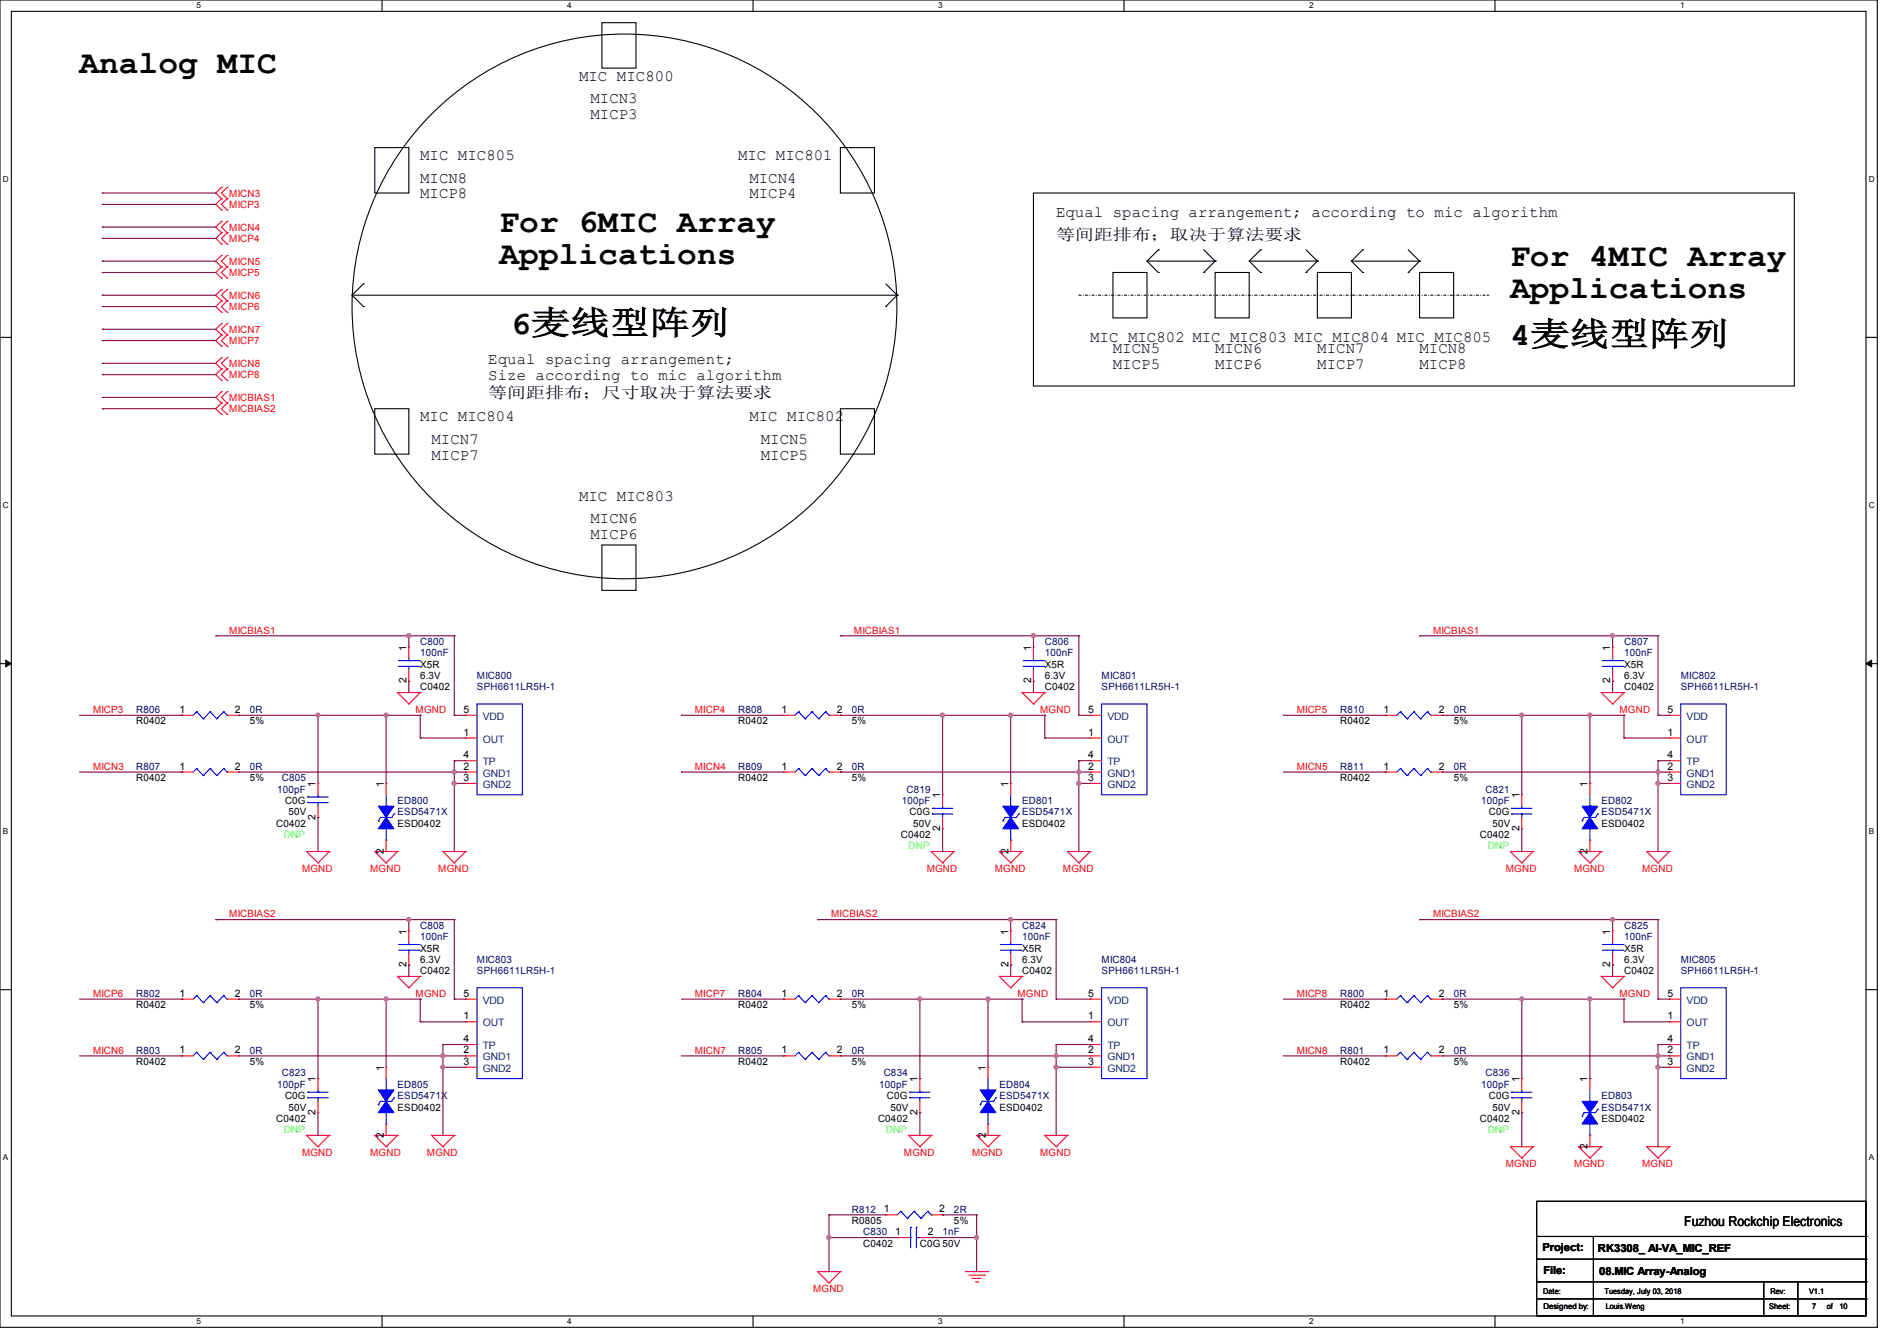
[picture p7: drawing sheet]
<svg xmlns="http://www.w3.org/2000/svg" width="297mm" height="210mm" viewBox="0 0 297 210" stroke-linecap="round" stroke-linejoin="round" font-family="sans-serif">
<path d="M0 0h293.9v207.9h-293.9zM1.8 1.8h290.3v204.3h-290.3z" fill="none" stroke="#000" stroke-width=".17"/>
<g fill="#fff">
<path d="M30.8 .2h.7v1.4h-.7z"/>
<path d="M30.8 206.2h.7v1.4h-.7z"/>
</g>
<path d="M59.8 0v1.8M59.8 206.1v1.8" fill="none" stroke="#000" stroke-width=".17"/>
<g fill="#fff">
<path d="M88.8 .2h.7v1.4h-.7z"/>
<path d="M88.8 206.2h.7v1.4h-.7z"/>
</g>
<path d="M117.9 0v1.8M117.9 206.1v1.8" fill="none" stroke="#000" stroke-width=".17"/>
<g fill="#fff">
<path d="M146.9 .2h.7v1.4h-.7z"/>
<path d="M146.9 206.2h.7v1.4h-.7z"/>
</g>
<path d="M176 0v1.8M176 206.1v1.8" fill="none" stroke="#000" stroke-width=".17"/>
<g fill="#fff">
<path d="M205 .2h.7v1.4h-.7z"/>
<path d="M205 206.2h.7v1.4h-.7z"/>
</g>
<path d="M234.1 0v1.8M234.1 206.1v1.8" fill="none" stroke="#000" stroke-width=".17"/>
<g fill="#fff">
<path d="M263.1 .2h.6v1.4h-.6z"/>
<path d="M263.1 206.2h.6v1.4h-.6z"/>
<path d="M.5 27.3h.9v1.4h-.9z"/>
<path d="M292.6 27.3h.9v1.4h-.9z"/>
<path d="M.5 78.4h.9v1.4h-.9z"/>
<path d="M292.6 78.4h.9v1.4h-.9z"/>
</g>
<path d="M0 52.8h1.8M292.1 52.8h1.8" fill="none" stroke="#000" stroke-width=".17"/>
<g fill="#fff">
<path d="M.5 129.5h.8v1.4h-.8z"/>
<path d="M292.6 129.5h.8v1.4h-.8z"/>
</g>
<path d="M0 103.9h1.8M292.1 103.9h1.8" fill="none" stroke="#000" stroke-width=".17"/>
<path d="M.9 103.4l.9 .5-.9 .5zM292.1 103.9l.9-.5v1z" fill="#000" stroke="#000" stroke-width=".16"/>
<g fill="#fff">
<path d="M.5 180.5h.8v1.4h-.8z"/>
<path d="M292.6 180.5h.8v1.4h-.8z"/>
</g>
<g fill="none" stroke="#000" stroke-width=".17">
<path d="M94.2 3.6h5.4v7.1h-5.4zM58.7 23.1h5.3v7.1h-5.3zM131.6 23.1h5.3v7.1h-5.3zM161.8 30.2h119.1v30.3h-119.1zM181.4 39.1h.1M181.4 39.1l-1.8 1.8M188.5 39.1l1.7 1.8M197.4 39.1h.1M197.4 39.1l-1.8 1.8M204.5 39.1l1.7 1.8M213.4 39.1h.1M213.4 39.1l-1.8 1.8"/>
<path d="M220.5 39.1l1.7 1.8M55.1 46.2l1.8 1.8M55.1 46.2h85.4M56.9 48h.1M56.9 44.4h.1M56.9 44.4l-1.8 1.8M138.7 48h.1M138.7 44.4l1.8 1.8M140.5 46.2h.1M140.5 46.2l-1.8 1.8M174.2 42.7h5.4v7.1h-5.4zM179.6 40.9h10.6"/>
<path d="M179.6 40.9l1.8 1.8M181.4 42.7h.1M188.5 42.7h.1M190.2 42.7h5.4v7.1h-5.4zM190.2 40.9h.1M190.2 40.9l-1.7 1.8M195.6 40.9h10.6M195.6 40.9l1.8 1.8M197.4 42.7h.1M204.5 42.7h.1M206.2 42.7h5.4v7.1h-5.4zM206.2 40.9h.1"/>
<path d="M206.2 40.9l-1.7 1.8M211.6 40.9h10.6M211.6 40.9l1.8 1.8M213.4 42.7h.1M220.5 42.7h.1M222.2 42.7h5.4v7.1h-5.4zM222.2 40.9h.1M222.2 40.9l-1.7 1.8M58.7 64h5.3v7.1h-5.3zM131.6 64h5.3v7.1h-5.3zM94.2 85.3h5.4v7.2h-5.4zM0 155h1.8"/>
<path d="M292.1 155h1.8M240.6 188.1h51.5v18h-51.5zM240.6 193.6h51.5M240.6 197.2h51.5M249.5 193.6v12.5M292.1 193.6h.1M292.1 197.2h.1M240.6 200.7h51.5M240.6 203.4h51.5M249.5 206.1h.1M276.1 206.1h.1M276.1 200.7v5.4"/>
<path d="M281.5 206.1h.1M281.5 200.7v5.4M292.1 200.7h.1M292.1 203.4h.1"/>
<circle cx="97.8" cy="48" r="42.7"/>
</g>
<path d="M168.9 46.2h64M232.9 46.2h.1" fill="none" stroke="#000" stroke-width=".17" stroke-dasharray=".3 .3 0 .3"/>
<g fill="none" stroke="#f00" stroke-width=".17">
<path d="M34.7 34.7h.1M34.7 36.4h.1M34.7 38.2h.1M34.7 29.3h.1M34.7 31.1h.1M34.7 32.9h.1M34.7 34.7l-.9 .9 .9 .8M34.7 36.4l-.9 .9 .9 .9M34.7 29.3l-.9 .9 .9 .9M34.7 31.1l-.9 .9 .9 .9M35.6 36.4h.1M35.6 34.7h.1"/>
<path d="M35.6 38.2h.1M35.6 31.1h.1M35.6 29.3h.1M35.6 32.9h.1M35.6 34.7l-.9 .9 .9 .8M35.6 36.4l-.9 .9 .9 .9M35.6 29.3l-.9 .9 .9 .9M35.6 31.1l-.9 .9 .9 .9M34.7 40h.1M34.7 41.8h.1M34.7 43.6h.1M34.7 45.3h.1"/>
<path d="M34.7 47.1h.1M34.7 48.9h.1M34.7 50.7h.1M34.7 52.5h.1M34.7 54.2h.1M34.7 56h.1M34.7 57.8h.1M34.7 59.6h.1M34.7 40l-.9 .9 .9 .9M34.7 41.8l-.9 .9 .9 .9M34.7 45.3l-.9 .9 .9 .9M34.7 47.1l-.9 .9 .9 .9"/>
<path d="M34.7 50.7l-.9 .9 .9 .9M34.7 52.5l-.9 .8 .9 .9M34.7 56l-.9 .9 .9 .9M34.7 57.8l-.9 .9 .9 .9M35.6 41.8h.1M35.6 40h.1M35.6 43.6h.1M35.6 47.1h.1M35.6 45.3h.1M35.6 48.9h.1M35.6 52.5h.1M35.6 50.7h.1"/>
<path d="M35.6 54.2h.1M35.6 57.8h.1M35.6 56h.1M35.6 59.6h.1M35.6 40l-.9 .9 .9 .9M35.6 41.8l-.9 .9 .9 .9M35.6 45.3l-.9 .9 .9 .9M35.6 47.1l-.9 .9 .9 .9M35.6 50.7l-.9 .9 .9 .9M35.6 52.5l-.9 .8 .9 .9M35.6 56l-.9 .9 .9 .9M35.6 57.8l-.9 .9 .9 .9"/>
<path d="M34.7 61.3h.1M34.7 63.1h.1M34.7 64.9h.1M34.7 61.3l-.9 .9 .9 .9M34.7 63.1l-.9 .9 .9 .9M35.6 63.1h.1M35.6 61.3h.1M35.6 64.9h.1M35.6 61.3l-.9 .9 .9 .9M35.6 63.1l-.9 .9 .9 .9M28.4 112h.1M28.4 112h1.8"/>
<path d="M35.6 112h1.7M37.3 112h.1M62.2 108.5h.1M62.2 108.5h3.6M62.2 108.5l1.8 1.7M64 110.2h.1M64 101.3h.1M64 106.7h.1M64 101.3v1.8M64 104.9v1.8M65.8 108.5h.1M65.8 108.5l-1.8 1.7"/>
<path d="M72.9 112h.1M72.9 115.6h.1M72.9 119.1h.1M72.9 112h1.8M72.9 115.6h1.8M72.9 119.1h1.8M122.7 112h.1M122.7 112h1.8M129.8 112h1.8M131.6 112h.1M160 108.5h.1M160 108.5h3.6"/>
<path d="M160 108.5l1.8 1.7M161.8 110.2h.1M161.8 101.3h.1M161.8 106.7h.1M161.8 101.3v1.8M161.8 104.9v1.8M163.6 108.5h.1M163.6 108.5l-1.8 1.7M170.7 112h.1M170.7 115.6h.1M170.7 119.1h.1M170.7 112h1.8"/>
<path d="M170.7 115.6h1.8M170.7 119.1h1.8M216.9 112h.1M216.9 112h1.8M224 112h1.8M225.8 112h.1M250.7 108.5h.1M250.7 108.5h3.6M250.7 108.5l1.8 1.7M252.5 110.2h.1M252.5 101.3h.1M252.5 106.7h.1"/>
<path d="M252.5 101.3v1.8M252.5 104.9v1.8M254.3 108.5h.1M254.3 108.5l-1.8 1.7M261.4 112h.1M261.4 115.6h.1M261.4 119.1h.1M261.4 112h1.7M261.4 115.6h1.7M261.4 119.1h1.7M28.4 120.9h.1M28.4 120.9h1.8"/>
<path d="M35.6 120.9h1.7M37.3 120.9h.1M48 133.3h.1M48 133.3h3.6M48 133.3l1.8 1.8M49.8 135.1h.1M49.8 122.7h.1M49.8 128h.1M49.8 122.7v1.8M49.8 126.2v1.8M51.6 133.3h.1M51.6 133.3l-1.8 1.8"/>
<path d="M58.7 133.3h.1M58.7 133.3h3.5M58.7 133.3l1.8 1.8M60.5 135.1h.1M60.5 122.7h.1M60.5 133.3h.1M60.5 122.7v1.8M60.5 131.6v1.7M62.2 133.3h.1M62.2 133.3l-1.7 1.8M69.3 133.3h.1M69.3 133.3h3.6"/>
<path d="M69.3 133.3l1.8 1.8M71.1 135.1h.1M72.9 133.3h.1M72.9 120.9h.1M72.9 122.7h.1M72.9 133.3l-1.8 1.8M72.9 120.9h1.8M72.9 122.7h1.8M122.7 120.9h.1M122.7 120.9h1.8M129.8 120.9h1.8M131.6 120.9h.1"/>
<path d="M145.8 133.3h.1M145.8 133.3h3.6M145.8 133.3l1.8 1.8M147.6 135.1h.1M147.6 124.5h.1M147.6 129.8h.1M147.6 124.5v1.7M147.6 128v1.8M149.4 133.3h.1M149.4 133.3l-1.8 1.8M156.5 133.3h.1M156.5 133.3h3.5"/>
<path d="M156.5 133.3l1.7 1.8M158.2 135.1h.1M158.2 122.7h.1M158.2 133.3h.1M158.2 122.7v1.8M158.2 131.6v1.7M160 133.3h.1M160 133.3l-1.8 1.8M167.1 133.3h.1M167.1 133.3h3.6M167.1 133.3l1.8 1.8M168.9 135.1h.1"/>
<path d="M170.7 133.3h.1M170.7 120.9h.1M170.7 122.7h.1M170.7 133.3l-1.8 1.8M170.7 120.9h1.8M170.7 122.7h1.8M216.9 120.9h.1M216.9 120.9h1.8M224 120.9h1.8M225.8 120.9h.1M236.5 133.3h.1M236.5 133.3h3.5"/>
<path d="M236.5 133.3l1.8 1.8M238.3 135.1h.1M238.3 124.5h.1M238.3 129.8h.1M238.3 124.5v1.7M238.3 128v1.8M240 133.3h.1M240 133.3l-1.7 1.8M247.1 133.3h.1M247.1 133.3h3.6M247.1 133.3l1.8 1.8M248.9 135.1h.1"/>
<path d="M248.9 122.7h.1M248.9 133.3h.1M248.9 122.7v1.8M248.9 131.6v1.7M250.7 133.3h.1M250.7 133.3l-1.8 1.8M257.8 133.3h.1M257.8 133.3h3.6M257.8 133.3l1.8 1.8M259.6 135.1h.1M261.4 133.3h.1M261.4 120.9h.1"/>
<path d="M261.4 122.7h.1M261.4 133.3l-1.8 1.8M261.4 120.9h1.7M261.4 122.7h1.7M28.4 156.5h.1M28.4 156.5h1.8M35.6 156.5h1.7M37.3 156.5h.1M62.2 152.9h.1M62.2 152.9h3.6M62.2 152.9l1.8 1.8M64 154.7h.1"/>
<path d="M64 145.8h.1M64 151.1h.1M64 145.8v1.8M64 149.4v1.7M65.8 152.9h.1M65.8 152.9l-1.8 1.8M72.9 156.5h.1M72.9 156.5h1.8M122.7 156.5h.1M122.7 156.5h1.8M129.8 156.5h1.8M131.6 156.5h.1"/>
<path d="M156.5 152.9h.1M156.5 152.9h3.5M156.5 152.9l1.7 1.8M158.2 154.7h.1M158.2 145.8h.1M158.2 151.1h.1M158.2 145.8v1.8M158.2 149.4v1.7M160 152.9h.1M160 152.9l-1.8 1.8M170.7 156.5h.1M170.7 156.5h1.8"/>
<path d="M216.9 156.5h.1M216.9 156.5h1.8M224 156.5h1.8M225.8 156.5h.1M250.7 152.9h.1M250.7 152.9h3.6M250.7 152.9l1.8 1.8M252.5 154.7h.1M252.5 145.8h.1M252.5 151.1h.1M252.5 145.8v1.8M252.5 149.4v1.7"/>
<path d="M254.3 152.9h.1M254.3 152.9l-1.8 1.8M261.4 156.5h.1M261.4 156.5h1.7M28.4 165.4h.1M28.4 165.4h1.8M35.6 165.4h1.7M37.3 165.4h.1M48 177.8h.1M48 177.8h3.6M48 177.8l1.8 1.8M49.8 179.6h.1"/>
<path d="M49.8 168.9h.1M49.8 174.2h.1M49.8 168.9v1.8M49.8 172.5v1.7M51.6 177.8h.1M51.6 177.8l-1.8 1.8M58.7 177.8h.1M58.7 177.8h3.5M58.7 177.8l1.8 1.8M60.5 179.6h.1M60.5 167.1h.1M60.5 177.8h.1"/>
<path d="M60.5 167.1v1.8M60.5 176v1.8M62.2 177.8h.1M62.2 177.8l-1.7 1.8M67.6 177.8h.1M67.6 177.8h3.5M67.6 177.8l1.7 1.8M69.3 179.6h.1M71.1 177.8h.1M71.1 177.8l-1.8 1.8M72.9 165.4h.1M72.9 167.1h.1"/>
<path d="M72.9 160h.1M72.9 163.6h.1M72.9 165.4h1.8M72.9 167.1h1.8M72.9 160h1.8M72.9 163.6h1.8M122.7 165.4h.1M122.7 165.4h1.8M129.8 165.4h1.8M131.6 165.4h.1M142.2 177.8h.1M142.2 177.8h3.6"/>
<path d="M142.2 177.8l1.8 1.8M144 179.6h.1M144 168.9h.1M144 174.2h.1M144 168.9v1.8M144 172.5v1.7M145.8 177.8h.1M145.8 177.8l-1.8 1.8M152.9 177.8h.1M152.9 177.8h3.6M152.9 177.8l1.8 1.8M154.7 179.6h.1"/>
<path d="M154.7 167.1h.1M154.7 177.8h.1M154.7 167.1v1.8M154.7 176v1.8M156.5 177.8h.1M156.5 177.8l-1.8 1.8M163.6 177.8h.1M163.6 177.8h3.5M163.6 177.8l1.8 1.8M165.4 179.6h.1M167.1 177.8h.1M167.1 177.8l-1.7 1.8"/>
<path d="M170.7 165.4h.1M170.7 167.1h.1M170.7 160h.1M170.7 163.6h.1M170.7 165.4h1.8M170.7 167.1h1.8M170.7 160h1.8M170.7 163.6h1.8M216.9 165.4h.1M216.9 165.4h1.8M224 165.4h1.8M225.8 165.4h.1"/>
<path d="M236.5 179.6h.1M236.5 179.6h3.5M236.5 179.6l1.8 1.8M238.3 168.9h.1M238.3 174.2h.1M238.3 168.9v1.8M238.3 172.5v1.7M240 179.6h.1M240 179.6l-1.7 1.8M247.1 179.6h.1M247.1 179.6h3.6M247.1 179.6l1.8 1.8"/>
<path d="M248.9 168.9h.1M248.9 179.6h.1M248.9 168.9v1.8M248.9 177.8v1.8M250.7 179.6h.1M250.7 179.6l-1.8 1.8M257.8 179.6h.1M257.8 179.6h3.6M257.8 179.6l1.8 1.8M261.4 179.6h.1M261.4 165.4h.1M261.4 167.1h.1"/>
<path d="M261.4 160h.1M261.4 163.6h.1M261.4 179.6l-1.8 1.8M261.4 165.4h1.7M261.4 167.1h1.7M261.4 160h1.7M261.4 163.6h1.7M128 199.1h.1M128 199.1h3.6M128 199.1l1.8 1.8M131.6 199.1h.1M131.6 199.1l-1.8 1.8"/>
<path d="M138.7 190.2h.1M138.7 190.2h1.8M140.5 193.8h.1M140.5 193.8h1.7M144 193.8h1.8M145.8 193.8h.1M145.8 190.2h1.8M147.6 190.2h.1M151.1 199.1h3.6M151.7 199.7h2.4M154.1 199.7h.1M154.7 199.1h.1"/>
<path d="M238.3 181.4h.1M248.9 181.4h.1M259.6 181.4h.1M129.8 200.9h.1M152.2 200.2h.1M152.2 200.2h1.4M152.7 200.7h.4M153.1 200.7h.1"/>
</g>
<g fill="none" stroke="#00f" stroke-width=".17">
<path d="M30.8 111.5h.1M30.8 111.5l-.6 .5M30.8 111.5l1 1.1M31.8 112.6h.1M32.9 111.5h.1M32.9 111.5l-1.1 1.1M32.9 111.5l1.1 1.1M34 112.6h.1M35 111.5h.1M35 111.5l-1 1.1M35 111.5l.6 .5M35.6 112h.1"/>
<path d="M62.4 104.4h3.2M62.4 103.5h3.2M64 103.5h.1M64 104.4h.1M64 103.1v.4M64 104.4v.5M65.6 104.4h.1M65.6 103.5h.1M74.7 110.2h7.1v14.3h-7.1zM125 111.5h.1M125 111.5l-.5 .5M125 111.5l1.1 1.1"/>
<path d="M126.1 112.6h.1M127.1 111.5h.1M127.1 111.5l-1 1.1M127.1 111.5l1.1 1.1M128.2 112.6h.1M129.2 111.5h.1M129.2 111.5l-1 1.1M129.2 111.5l.6 .5M129.8 112h.1M160.2 104.4h3.2M160.2 103.5h3.2M161.8 103.5h.1"/>
<path d="M161.8 104.4h.1M161.8 103.1v.4M161.8 104.4v.5M163.4 104.4h.1M163.4 103.5h.1M172.5 110.2h7.1v14.3h-7.1zM219.2 111.5h.1M219.2 111.5l-.5 .5M219.2 111.5l1.1 1.1M220.3 112.6h.1M221.4 111.5h.1M221.4 111.5l-1.1 1.1"/>
<path d="M221.4 111.5l1 1.1M222.4 112.6h.1M223.5 111.5h.1M223.5 111.5l-1.1 1.1M223.5 111.5l.5 .5M224 112h.1M250.9 104.4h3.2M250.9 103.5h3.2M252.5 103.5h.1M252.5 104.4h.1M252.5 103.1v.4M252.5 104.4v.5"/>
<path d="M254.1 104.4h.1M254.1 103.5h.1M263.1 110.2h7.2v14.3h-7.2zM30.8 120.4h.1M30.8 120.4l-.6 .5M30.8 120.4l1 1.1M31.8 121.5h.1M32.9 120.4h.1M32.9 120.4l-1.1 1.1M32.9 120.4l1.1 1.1M34 121.5h.1M35 120.4h.1"/>
<path d="M35 120.4l-1 1.1M35 120.4l.6 .5M35.6 120.9h.1M48.2 125.7h.1M48.2 124.8h.1M48.2 125.7h3.2M48.2 124.8h3.2M49.8 124.8h.1M49.8 125.7h.1M49.8 124.5v.3M49.8 125.7v.5M59.2 128.6h.1"/>
<path d="M59.6 128h.1M59.6 128l-.4 .6M60.5 126.2h.1M60.5 131.6h.1M60.5 124.5v1.7M60.5 129.8v1.8M61.7 127.5h.1M61.7 127.5l-.4 .5h-1.7M125 120.4h.1M125 120.4l-.5 .5M125 120.4l1.1 1.1M126.1 121.5h.1"/>
<path d="M127.1 120.4h.1M127.1 120.4l-1 1.1M127.1 120.4l1.1 1.1M128.2 121.5h.1M129.2 120.4h.1M129.2 120.4l-1 1.1M129.2 120.4l.6 .5M129.8 120.9h.1M146 127.5h.1M146 126.6h.1M146 127.5h3.2M146 126.6h3.2"/>
<path d="M147.6 126.6h.1M147.6 127.5h.1M147.6 126.2v.4M147.6 127.5v.5M157 128.6h.1M157.4 128h.1M157.4 128l-.4 .6M158.2 126.2h.1M158.2 131.6h.1M158.2 124.5v1.7M158.2 129.8v1.8M159.5 127.5h.1"/>
<path d="M159.5 127.5l-.4 .5h-1.7M219.2 120.4h.1M219.2 120.4l-.5 .5M219.2 120.4l1.1 1.1M220.3 121.5h.1M221.4 120.4h.1M221.4 120.4l-1.1 1.1M221.4 120.4l1 1.1M222.4 121.5h.1M223.5 120.4h.1M223.5 120.4l-1.1 1.1M223.5 120.4l.5 .5"/>
<path d="M224 120.9h.1M236.6 127.5h.1M236.6 126.6h.1M236.6 127.5h3.3M236.6 126.6h3.3M238.3 126.6h.1M238.3 127.5h.1M238.3 126.2v.4M238.3 127.5v.5M247.7 128.6h.1M248 128h.1M248 128l-.3 .6"/>
<path d="M248.9 126.2h.1M248.9 131.6h.1M248.9 124.5v1.7M248.9 129.8v1.8M250.1 127.5h.1M250.1 127.5l-.3 .5h-1.8M30.8 155.9h.1M30.8 155.9l-.6 .6M30.8 155.9l1 1.1M31.8 157h.1M32.9 155.9h.1M32.9 155.9l-1.1 1.1"/>
<path d="M32.9 155.9l1.1 1.1M34 157h.1M35 155.9h.1M35 155.9l-1 1.1M35 155.9l.6 .6M35.6 156.5h.1M62.4 148.8h3.2M62.4 147.9h3.2M64 147.9h.1M64 148.8h.1M64 147.6v.3M64 148.8v.6"/>
<path d="M65.6 148.8h.1M65.6 147.9h.1M74.7 154.7h7.1v14.2h-7.1zM125 155.9h.1M125 155.9l-.5 .6M125 155.9l1.1 1.1M126.1 157h.1M127.1 155.9h.1M127.1 155.9l-1 1.1M127.1 155.9l1.1 1.1M128.2 157h.1M129.2 155.9h.1"/>
<path d="M129.2 155.9l-1 1.1M129.2 155.9l.6 .6M129.8 156.5h.1M156.6 148.8h3.3M156.6 147.9h3.3M158.2 147.9h.1M158.2 148.8h.1M158.2 147.6v.3M158.2 148.8v.6M159.9 148.8h.1M159.9 147.9h.1M172.5 154.7h7.1v14.2h-7.1z"/>
<path d="M219.2 155.9h.1M219.2 155.9l-.5 .6M219.2 155.9l1.1 1.1M220.3 157h.1M221.4 155.9h.1M221.4 155.9l-1.1 1.1M221.4 155.9l1 1.1M222.4 157h.1M223.5 155.9h.1M223.5 155.9l-1.1 1.1M223.5 155.9l.5 .6M224 156.5h.1"/>
<path d="M250.9 148.8h3.2M250.9 147.9h3.2M252.5 147.9h.1M252.5 148.8h.1M252.5 147.6v.3M252.5 148.8v.6M254.1 148.8h.1M254.1 147.9h.1M263.1 154.7h7.2v14.2h-7.2zM30.8 164.8h.1M30.8 164.8l-.6 .6M30.8 164.8l1 1.1"/>
<path d="M31.8 165.9h.1M32.9 164.8h.1M32.9 164.8l-1.1 1.1M32.9 164.8l1.1 1.1M34 165.9h.1M35 164.8h.1M35 164.8l-1 1.1M35 164.8l.6 .6M35.6 165.4h.1M48.2 171.9h.1M48.2 171h.1M48.2 171.9h3.2"/>
<path d="M48.2 171h3.2M49.8 171h.1M49.8 171.9h.1M49.8 170.7v.3M49.8 171.9v.6M59.2 173h.1M59.6 172.5h.1M59.6 172.5l-.4 .5M60.5 170.7h.1M60.5 176h.1M60.5 168.9v1.8M60.5 174.2v1.8"/>
<path d="M61.7 171.9h.1M61.7 171.9l-.4 .6h-1.7M125 164.8h.1M125 164.8l-.5 .6M125 164.8l1.1 1.1M126.1 165.9h.1M127.1 164.8h.1M127.1 164.8l-1 1.1M127.1 164.8l1.1 1.1M128.2 165.9h.1M129.2 164.8h.1M129.2 164.8l-1 1.1"/>
<path d="M129.2 164.8l.6 .6M129.8 165.4h.1M142.4 171.9h.1M142.4 171h.1M142.4 171.9h3.2M142.4 171h3.2M144 171h.1M144 171.9h.1M144 170.7v.3M144 171.9v.6M153.5 173h.1M153.8 172.5h.1"/>
<path d="M153.8 172.5l-.3 .5M154.7 170.7h.1M154.7 176h.1M154.7 168.9v1.8M154.7 174.2v1.8M155.9 171.9h.1M155.9 171.9l-.3 .6h-1.8M219.2 164.8h.1M219.2 164.8l-.5 .6M219.2 164.8l1.1 1.1M220.3 165.9h.1M221.4 164.8h.1"/>
<path d="M221.4 164.8l-1.1 1.1M221.4 164.8l1 1.1M222.4 165.9h.1M223.5 164.8h.1M223.5 164.8l-1.1 1.1M223.5 164.8l.5 .6M224 165.4h.1M236.6 171.9h.1M236.6 171h.1M236.6 171.9h3.3M236.6 171h3.3M238.3 171h.1"/>
<path d="M238.3 171.9h.1M238.3 170.7v.3M238.3 171.9v.6M247.7 174.8h.1M248 174.2h.1M248 174.2l-.3 .6M248.9 172.5h.1M248.9 177.8h.1M248.9 170.7v1.8M248.9 176v1.8M250.1 173.7h.1M250.1 173.7l-.3 .5h-1.8"/>
<path d="M141 189.7h.1M141 189.7l-.5 .5M141 189.7l1.1 1.1M142.1 190.8h.1M142.2 193.8h.4M142.6 193.8h.1M142.6 192.2h.1M142.6 192.2v3.2M143.1 189.7h.1M143.1 189.7l-1 1.1M143.1 189.7l1.1 1.1M143.5 192.2h.1"/>
<path d="M143.5 193.8h.1M143.5 193.8h.5M143.5 192.2v3.2M144.2 190.8h.1M145.2 189.7h.1M145.2 189.7l-1 1.1M145.2 189.7l.6 .5M145.8 190.2h.1"/>
</g>
<g fill="#00f" stroke="#00f" stroke-width=".17">
<path d="M153.5 170.7h2.4l-1.2 1.8z" fill-rule="evenodd"/>
<path d="M154.7 172.5l1.2 1.7h-2.4z" fill-rule="evenodd"/>
<path d="M247.7 126.2h2.4l-1.2 1.8z" fill-rule="evenodd"/>
<path d="M248.9 128l1.2 1.8h-2.4z" fill-rule="evenodd"/>
<path d="M157 126.2h2.5l-1.3 1.8z" fill-rule="evenodd"/>
<path d="M158.2 128l1.3 1.8h-2.5z" fill-rule="evenodd"/>
<path d="M59.2 170.7h2.5l-1.2 1.8z" fill-rule="evenodd"/>
<path d="M60.5 172.5l1.2 1.7h-2.5z" fill-rule="evenodd"/>
<path d="M247.7 172.5h2.4l-1.2 1.7z" fill-rule="evenodd"/>
<path d="M248.9 174.2l1.2 1.8h-2.4z" fill-rule="evenodd"/>
<path d="M59.2 126.2h2.5l-1.2 1.8z" fill-rule="evenodd"/>
<path d="M60.5 128l1.2 1.8h-2.5z" fill-rule="evenodd"/>
</g>
<g fill="none" stroke="#800040" stroke-width=".17">
<path d="M16 37.3h.1M16 35.6h.1M16 32h.1M16 30.2h.1M16 37.3h17.8M16 35.6h17.8M16 32h17.8M16 30.2h17.8M16 42.7h.1M16 40.9h.1M16 46.2h.1M16 48h.1"/>
<path d="M16 53.3h.1M16 51.6h.1M16 58.7h.1M16 56.9h.1M16 42.7h17.8M16 40.9h17.8M16 46.2h17.8M16 48h17.8M16 53.3h17.8M16 51.6h17.8M16 58.7h17.8M16 56.9h17.8"/>
<path d="M16 62.2h.1M16 64h.1M16 62.2h17.8M16 64h17.8M33.8 99.6h.1M33.8 99.6h37.3M64 99.6h.1M64 99.6v1.7M71.1 99.6h.1M71.1 99.6v12.4M131.6 99.6h.1M131.6 99.6h37.3"/>
<path d="M161.8 99.6h.1M161.8 99.6v1.7M168.9 99.6h.1M168.9 99.6v12.4M222.2 99.6h.1M222.2 99.6h37.4M252.5 99.6h.1M252.5 99.6v1.7M259.6 99.6h.1M259.6 99.6v12.4M12.4 112h16M28.4 112h.1"/>
<path d="M37.3 112h28.5M49.8 112h.1M49.8 112v10.7M60.5 112h.1M60.5 112v10.7M64 106.7h.1M64 106.7v1.8M65.8 115.6h.1M65.8 112h.1M65.8 115.6h7.1M65.8 112v3.6M71.1 112h.1"/>
<path d="M71.1 119.1h.1M71.1 112h1.8M71.1 119.1v14.2M71.1 119.1h1.8M106.7 112h.1M106.7 112h16M131.6 112h.1M131.6 112h32M147.6 112h.1M147.6 112v12.5M158.2 112h.1M158.2 112v10.7"/>
<path d="M161.8 106.7h.1M161.8 106.7v1.8M163.6 115.6h.1M163.6 112h.1M163.6 115.6h7.1M163.6 112v3.6M168.9 112h.1M168.9 119.1h.1M168.9 112h1.8M168.9 119.1h1.8M168.9 119.1v14.2M200.9 112h16"/>
<path d="M216.9 112h.1M225.8 112h28.5M238.3 112h.1M238.3 112v12.5M248.9 112h.1M248.9 112v10.7M252.5 106.7h.1M252.5 106.7v1.8M254.3 115.6h.1M254.3 112h.1M254.3 115.6h7.1M254.3 112v3.6"/>
<path d="M259.6 112h.1M259.6 119.1h.1M259.6 112h1.8M259.6 119.1h1.8M259.6 119.1v14.2M12.4 120.9h16M28.4 120.9h.1M37.3 120.9h35.6M49.8 128h.1M49.8 128v5.3M71.1 120.9h.1M71.1 122.7h.1"/>
<path d="M71.1 122.7h1.8M106.7 120.9h.1M106.7 120.9h16M131.6 120.9h.1M131.6 120.9h39.1M147.6 133.3h.1M147.6 129.8v3.5M168.9 122.7h.1M168.9 120.9h.1M168.9 122.7h1.8M200.9 120.9h16M216.9 120.9h.1"/>
<path d="M225.8 120.9h35.6M238.3 133.3h.1M238.3 129.8v3.5M259.6 120.9h.1M259.6 122.7h.1M259.6 122.7h1.8M12.4 156.5h16M28.4 156.5h.1M33.8 144h.1M33.8 144h37.3M37.3 156.5h28.5M49.8 156.5h.1"/>
<path d="M49.8 156.5v12.4M60.5 156.5h.1M60.5 156.5v10.6M64 151.1h.1M64 144h.1M64 144v1.8M64 151.1v1.8M65.8 156.5h.1M65.8 156.5v3.5M71.1 144h.1M71.1 156.5h.1M71.1 144v12.5"/>
<path d="M71.1 156.5h1.8M106.7 156.5h16M122.7 156.5h.1M128 144h.1M128 144h37.4M131.6 156.5h28.4M144 156.5h.1M144 156.5v12.4M154.7 156.5h.1M154.7 156.5v10.6M158.2 151.1h.1M158.2 144h.1"/>
<path d="M158.2 144v1.8M158.2 151.1v1.8M160 156.5h.1M160 156.5v3.5M165.4 144h.1M165.4 156.5h.1M165.4 156.5h5.3M165.4 144v12.5M200.9 156.5h16M216.9 156.5h.1M222.2 144h.1M222.2 144h37.4"/>
<path d="M225.8 156.5h28.5M238.3 156.5h.1M238.3 156.5v12.4M248.9 156.5v12.4M252.5 151.1h.1M252.5 144h.1M252.5 144v1.8M252.5 151.1v1.8M254.3 156.5h.1M254.3 156.5v3.5M259.6 144h.1M259.6 156.5h.1"/>
<path d="M259.6 144v12.5M259.6 156.5h1.8M12.4 165.4h16M28.4 165.4h.1M37.3 165.4h35.6M49.8 177.8h.1M49.8 174.2v3.6M65.8 160h.1M65.8 160h7.1M69.3 165.4h.1M69.3 167.1h.1M69.3 163.6h.1"/>
<path d="M69.3 163.6h3.6M69.3 163.6v14.2M69.3 167.1h3.6M106.7 165.4h16M122.7 165.4h.1M131.6 165.4h39.1M144 168.9h.1M144 174.2h.1M144 174.2v3.6M160 160h.1M160 160h10.7M165.4 163.6h.1"/>
<path d="M165.4 167.1h.1M165.4 165.4h.1M165.4 163.6v14.2M165.4 163.6h5.3M165.4 167.1h5.3M200.9 165.4h16M216.9 165.4h.1M225.8 165.4h35.6M238.3 174.2h.1M238.3 174.2v5.4M248.9 168.9h.1M254.3 160h.1"/>
<path d="M254.3 160h7.1M259.6 163.6h.1M259.6 167.1h.1M259.6 165.4h.1M259.6 163.6v16M259.6 163.6h1.8M259.6 167.1h1.8M129.8 190.2h.1M129.8 193.8h.1M129.8 190.2h8.9M129.8 190.2v8.9M129.8 193.8h10.7"/>
<path d="M145.8 193.8h.1M145.8 193.8h7.1M147.6 190.2h.1M147.6 190.2h5.3M152.9 190.2h.1M152.9 193.8h.1M152.9 190.2v8.9"/>
</g>
<g fill="#f0f" stroke="#f0f" stroke-width=".17">
<circle cx="60.4" cy="112" r=".32"/>
<circle cx="71.1" cy="120.9" r=".32"/>
<circle cx="64" cy="99.5" r=".32"/>
<circle cx="129.8" cy="193.8" r=".32"/>
<circle cx="152.9" cy="193.8" r=".32"/>
<circle cx="147.6" cy="112" r=".32"/>
<circle cx="158.2" cy="112" r=".32"/>
<circle cx="168.9" cy="120.9" r=".32"/>
<circle cx="161.8" cy="99.5" r=".32"/>
<circle cx="248.9" cy="112" r=".32"/>
<circle cx="259.6" cy="120.9" r=".32"/>
<circle cx="252.5" cy="99.5" r=".32"/>
<circle cx="238.2" cy="112" r=".32"/>
<circle cx="69.3" cy="165.3" r=".32"/>
<circle cx="49.8" cy="156.4" r=".32"/>
<circle cx="64" cy="144" r=".32"/>
<circle cx="144" cy="156.4" r=".32"/>
<circle cx="154.7" cy="156.4" r=".32"/>
<circle cx="158.2" cy="144" r=".32"/>
<circle cx="252.5" cy="144" r=".32"/>
<circle cx="238.2" cy="156.4" r=".32"/>
<circle cx="71.1" cy="122.7" r=".32"/>
<circle cx="168.9" cy="122.7" r=".32"/>
<circle cx="259.6" cy="122.7" r=".32"/>
<circle cx="69.3" cy="167.1" r=".32"/>
<circle cx="165.3" cy="167.1" r=".32"/>
<circle cx="259.6" cy="167.1" r=".32"/>
<circle cx="248.9" cy="156.4" r=".32"/>
<circle cx="60.4" cy="156.4" r=".32"/>
<circle cx="259.6" cy="165.3" r=".32"/>
<circle cx="165.3" cy="165.3" r=".32"/>
<circle cx="49.8" cy="112" r=".32"/>
</g>
<g font-size="5.1">
<text x="12.4" y="11.4">Analog MIC</text>
<text x="78.2" y="36.3">For 6MIC Array</text>
<text x="78.2" y="41.4">Applications</text>
<text x="236.5" y="41.6">For 4MIC Array</text>
<text x="236.5" y="46.7">Applications</text>
<text x="80" y="52.3">6麦线型阵列</text>
<text x="236.5" y="54.1">4麦线型阵列</text>
</g>
<g font-size="2.5">
<text x="90.7" y="12.6">MIC MIC800</text>
<text x="92.5" y="16.2">MICN3</text>
<text x="92.5" y="18.6">MICP3</text>
<text x="65.8" y="25.1">MIC MIC805</text>
<text x="65.8" y="28.6">MICN8</text>
<text x="115.6" y="25.1">MIC MIC801</text>
<text x="117.3" y="28.6">MICN4</text>
<text x="65.8" y="31.1">MICP8</text>
<text x="117.3" y="31.1">MICP4</text>
<text x="165.3" y="34">Equal spacing arrangement; according to mic algorithm</text>
<text x="165.4" y="37.5">等间距排布；取决于算法要求</text>
<text x="170.7" y="53.5">MIC MIC802 MIC MIC803 MIC MIC804 MIC MIC805</text>
<text x="76.5" y="57.1">Equal spacing arrangement;</text>
<text x="76.5" y="59.5">Size according to mic algorithm</text>
<text x="174.2" y="55.3">MICN5</text>
<text x="174.2" y="57.7">MICP5</text>
<text x="190.2" y="55.3">MICN6</text>
<text x="190.2" y="57.7">MICP6</text>
<text x="206.2" y="55.3">MICN7</text>
<text x="206.2" y="57.7">MICP7</text>
<text x="222.2" y="55.3">MICN8</text>
<text x="222.2" y="57.7">MICP8</text>
<text x="65.8" y="66">MIC MIC804</text>
<text x="76.5" y="62.4">等间距排布；尺寸取决于算法要求</text>
<text x="117.3" y="66">MIC MIC802</text>
<text x="67.6" y="69.5">MICN7</text>
<text x="67.6" y="72">MICP7</text>
<text x="119.1" y="69.5">MICN5</text>
<text x="119.1" y="72">MICP5</text>
<text x="90.7" y="78.4">MIC MIC803</text>
<text x="92.5" y="82">MICN6</text>
<text x="92.5" y="84.4">MICP6</text>
</g>
<text font-size="2.1" x="263.7" y="192">Fuzhou Rockchip Electronics</text>
<g font-size="1.7">
<text x="241.5" y="196">Project:</text>
<text x="250.2" y="196.1">RK3308_ AI-VA_MIC_REF</text>
<text x="241.6" y="199.5">File:</text>
<text x="250.4" y="199.7">08.MIC Array-Analog</text>
</g>
<g font-size="1.6" fill="#f00">
<text x="35.9" y="30.8">MICN3</text>
<text x="35.9" y="32.6">MICP3</text>
<text x="35.9" y="36.1">MICN4</text>
<text x="35.9" y="37.9">MICP4</text>
<text x="35.9" y="41.4">MICN5</text>
<text x="35.9" y="43.2">MICP5</text>
<text x="35.9" y="46.8">MICN6</text>
<text x="35.9" y="48.6">MICP6</text>
<text x="35.9" y="52.1">MICN7</text>
<text x="35.9" y="53.9">MICP7</text>
<text x="35.9" y="57.4">MICN8</text>
<text x="35.9" y="59.2">MICP8</text>
<text x="35.9" y="62.8">MICBIAS1</text>
<text x="35.9" y="64.6">MICBIAS2</text>
<text x="35.9" y="99.2">MICBIAS1</text>
<text x="133.7" y="99.2">MICBIAS1</text>
<text x="224.4" y="99.2">MICBIAS1</text>
<text x="14.6" y="111.7">MICP3</text>
<text x="65.1" y="111.7">MGND</text>
<text x="108.8" y="111.7">MICP4</text>
<text x="162.9" y="111.7">MGND</text>
<text x="203" y="111.7">MICP5</text>
<text x="253.5" y="111.7">MGND</text>
<text x="14.6" y="120.6">MICN3</text>
<text x="108.8" y="120.6">MICN4</text>
<text x="203" y="120.6">MICN5</text>
<text x="47.3" y="136.6">MGND</text>
<text x="58" y="136.6">MGND</text>
<text x="68.6" y="136.6">MGND</text>
<text x="145.1" y="136.6">MGND</text>
<text x="155.8" y="136.6">MGND</text>
<text x="166.4" y="136.6">MGND</text>
<text x="235.8" y="136.6">MGND</text>
<text x="246.4" y="136.6">MGND</text>
<text x="257.1" y="136.6">MGND</text>
<text x="35.9" y="143.7">MICBIAS2</text>
<text x="130.1" y="143.7">MICBIAS2</text>
<text x="224.4" y="143.7">MICBIAS2</text>
<text x="14.6" y="156.1">MICP6</text>
<text x="65.1" y="156.1">MGND</text>
<text x="108.8" y="156.1">MICP7</text>
<text x="159.3" y="156.1">MGND</text>
<text x="203" y="156.1">MICP8</text>
<text x="253.5" y="156.1">MGND</text>
<text x="14.6" y="165">MICN6</text>
<text x="108.8" y="165">MICN7</text>
<text x="203" y="165">MICN8</text>
<text x="47.3" y="181">MGND</text>
<text x="58" y="181">MGND</text>
<text x="66.8" y="181">MGND</text>
<text x="141.5" y="181">MGND</text>
<text x="152.2" y="181">MGND</text>
<text x="162.9" y="181">MGND</text>
<text x="235.8" y="182.8">MGND</text>
<text x="246.4" y="182.8">MGND</text>
<text x="257.1" y="182.8">MGND</text>
<text x="127.3" y="202.4">MGND</text>
</g>
<g font-size="1.6">
<text x="63.6" y="101.9" transform="rotate(-90 63.6 101.9)">1</text>
<text x="161.4" y="101.9" transform="rotate(-90 161.4 101.9)">1</text>
<text x="252.1" y="101.9" transform="rotate(-90 252.1 101.9)">1</text>
<text x="63.6" y="107" transform="rotate(-90 63.6 107)">2</text>
<text x="65.8" y="104.6">X5R</text>
<text x="65.8" y="106.3">6.3V</text>
<text x="161.4" y="107" transform="rotate(-90 161.4 107)">2</text>
<text x="163.6" y="104.6">X5R</text>
<text x="163.6" y="106.3">6.3V</text>
<text x="252.1" y="107" transform="rotate(-90 252.1 107)">2</text>
<text x="254.3" y="104.6">X5R</text>
<text x="254.3" y="106.3">6.3V</text>
<text x="21.3" y="113.5">R0402</text>
<text x="28.1" y="111.6">1</text>
<text x="36.8" y="111.6">2</text>
<text x="39.1" y="113.5">5%</text>
<text x="65.8" y="108.1">C0402</text>
<text x="72.6" y="111.6">5</text>
<text x="115.6" y="113.5">R0402</text>
<text x="122.4" y="111.6">1</text>
<text x="131" y="111.6">2</text>
<text x="133.4" y="113.5">5%</text>
<text x="163.6" y="108.1">C0402</text>
<text x="170.4" y="111.6">5</text>
<text x="209.8" y="113.5">R0402</text>
<text x="216.6" y="111.6">1</text>
<text x="225.3" y="111.6">2</text>
<text x="227.6" y="113.5">5%</text>
<text x="254.3" y="108.1">C0402</text>
<text x="261.1" y="111.6">5</text>
<text x="72.6" y="115.2">1</text>
<text x="72.6" y="118.7">4</text>
<text x="170.4" y="115.2">1</text>
<text x="170.4" y="118.7">4</text>
<text x="261.1" y="115.2">1</text>
<text x="261.1" y="118.7">4</text>
<text x="21.3" y="122.3">R0402</text>
<text x="28.1" y="120.5">1</text>
<text x="36.8" y="120.5">2</text>
<text x="39.1" y="122.3">5%</text>
<text x="44.6" y="125.9">C0G</text>
<text x="49.4" y="123.2" transform="rotate(-90 49.4 123.2)">1</text>
<text x="60.1" y="123.2" transform="rotate(-90 60.1 123.2)">1</text>
<text x="72.6" y="120.5">2</text>
<text x="72.6" y="122.3">3</text>
<text x="115.6" y="122.3">R0402</text>
<text x="122.4" y="120.5">1</text>
<text x="131" y="120.5">2</text>
<text x="133.4" y="122.3">5%</text>
<text x="147.2" y="125" transform="rotate(-90 147.2 125)">1</text>
<text x="157.9" y="123.2" transform="rotate(-90 157.9 123.2)">1</text>
<text x="170.4" y="120.5">2</text>
<text x="170.4" y="122.3">3</text>
<text x="209.8" y="122.3">R0402</text>
<text x="216.6" y="120.5">1</text>
<text x="225.3" y="120.5">2</text>
<text x="227.6" y="122.3">5%</text>
<text x="237.9" y="125" transform="rotate(-90 237.9 125)">1</text>
<text x="248.6" y="123.2" transform="rotate(-90 248.6 123.2)">1</text>
<text x="261.1" y="120.5">2</text>
<text x="261.1" y="122.3">3</text>
<text x="43.2" y="129.5">C0402</text>
<text x="45.2" y="127.7">50V</text>
<text x="49.4" y="128.4" transform="rotate(-90 49.4 128.4)">2</text>
<text x="62.2" y="129.5">ESD0402</text>
<text x="141" y="131.2">C0402</text>
<text x="142.4" y="127.7">C0G</text>
<text x="143" y="129.5">50V</text>
<text x="147.2" y="130.1" transform="rotate(-90 147.2 130.1)">2</text>
<text x="160" y="129.5">ESD0402</text>
<text x="231.7" y="131.2">C0402</text>
<text x="233.1" y="127.7">C0G</text>
<text x="233.7" y="129.5">50V</text>
<text x="237.9" y="130.1" transform="rotate(-90 237.9 130.1)">2</text>
<text x="250.7" y="129.5">ESD0402</text>
<text x="60.1" y="133.7" transform="rotate(-90 60.1 133.7)">2</text>
<text x="157.9" y="133.7" transform="rotate(-90 157.9 133.7)">2</text>
<text x="248.6" y="133.7" transform="rotate(-90 248.6 133.7)">2</text>
<text x="63.6" y="146.3" transform="rotate(-90 63.6 146.3)">1</text>
<text x="65.8" y="149">X5R</text>
<text x="157.9" y="146.3" transform="rotate(-90 157.9 146.3)">1</text>
<text x="160" y="149">X5R</text>
<text x="252.1" y="146.3" transform="rotate(-90 252.1 146.3)">1</text>
<text x="254.3" y="149">X5R</text>
<text x="63.6" y="151.5" transform="rotate(-90 63.6 151.5)">2</text>
<text x="65.8" y="152.6">C0402</text>
<text x="65.8" y="150.8">6.3V</text>
<text x="157.9" y="151.5" transform="rotate(-90 157.9 151.5)">2</text>
<text x="160" y="152.6">C0402</text>
<text x="160" y="150.8">6.3V</text>
<text x="252.1" y="151.5" transform="rotate(-90 252.1 151.5)">2</text>
<text x="254.3" y="152.6">C0402</text>
<text x="254.3" y="150.8">6.3V</text>
<text x="21.3" y="157.9">R0402</text>
<text x="28.1" y="156.1">1</text>
<text x="36.8" y="156.1">2</text>
<text x="39.1" y="157.9">5%</text>
<text x="72.6" y="156.1">5</text>
<text x="72.6" y="159.6">1</text>
<text x="115.6" y="157.9">R0402</text>
<text x="122.4" y="156.1">1</text>
<text x="131" y="156.1">2</text>
<text x="133.4" y="157.9">5%</text>
<text x="170.4" y="156.1">5</text>
<text x="170.4" y="159.6">1</text>
<text x="209.8" y="157.9">R0402</text>
<text x="216.6" y="156.1">1</text>
<text x="225.3" y="156.1">2</text>
<text x="227.6" y="157.9">5%</text>
<text x="261.1" y="156.1">5</text>
<text x="261.1" y="159.6">1</text>
<text x="21.3" y="166.8">R0402</text>
<text x="28.1" y="165">1</text>
<text x="36.8" y="165">2</text>
<text x="39.1" y="166.8">5%</text>
<text x="60.1" y="167.7" transform="rotate(-90 60.1 167.7)">1</text>
<text x="72.6" y="165">2</text>
<text x="72.6" y="166.8">3</text>
<text x="72.6" y="163.2">4</text>
<text x="115.6" y="166.8">R0402</text>
<text x="122.4" y="165">1</text>
<text x="131" y="165">2</text>
<text x="133.4" y="166.8">5%</text>
<text x="154.3" y="167.7" transform="rotate(-90 154.3 167.7)">1</text>
<text x="170.4" y="165">2</text>
<text x="170.4" y="166.8">3</text>
<text x="170.4" y="163.2">4</text>
<text x="209.8" y="166.8">R0402</text>
<text x="216.6" y="165">1</text>
<text x="225.3" y="165">2</text>
<text x="227.6" y="166.8">5%</text>
<text x="261.1" y="165">2</text>
<text x="261.1" y="166.8">3</text>
<text x="261.1" y="163.2">4</text>
<text x="44.6" y="172.1">C0G</text>
<text x="45.2" y="173.9">50V</text>
<text x="49.4" y="169.5" transform="rotate(-90 49.4 169.5)">1</text>
<text x="62.2" y="173.9">ESD0402</text>
<text x="138.9" y="172.1">C0G</text>
<text x="139.4" y="173.9">50V</text>
<text x="143.6" y="169.5" transform="rotate(-90 143.6 169.5)">1</text>
<text x="156.5" y="173.9">ESD0402</text>
<text x="233.1" y="172.1">C0G</text>
<text x="233.7" y="173.9">50V</text>
<text x="237.9" y="169.5" transform="rotate(-90 237.9 169.5)">1</text>
<text x="248.6" y="169.5" transform="rotate(-90 248.6 169.5)">1</text>
<text x="43.2" y="175.7">C0402</text>
<text x="49.4" y="174.6" transform="rotate(-90 49.4 174.6)">2</text>
<text x="60.1" y="178.1" transform="rotate(-90 60.1 178.1)">2</text>
<text x="137.5" y="175.7">C0402</text>
<text x="143.6" y="174.6" transform="rotate(-90 143.6 174.6)">2</text>
<text x="154.3" y="178.1" transform="rotate(-90 154.3 178.1)">2</text>
<text x="231.7" y="175.7">C0402</text>
<text x="237.9" y="174.6" transform="rotate(-90 237.9 174.6)">2</text>
<text x="248.6" y="179.9" transform="rotate(-90 248.6 179.9)">2</text>
<text x="250.7" y="175.7">ESD0402</text>
<text x="133.4" y="191.7">R0805</text>
<text x="138.4" y="189.9">1</text>
<text x="147" y="189.9">2</text>
<text x="149.4" y="191.7">5%</text>
<text x="135.1" y="195.2">C0402</text>
<text x="140.1" y="193.4">1</text>
<text x="144" y="195.2">C0G 50V</text>
<text x="145.3" y="193.4">2</text>
</g>
<g font-size="1.6" fill="#000080">
<text x="65.8" y="101">C800</text>
<text x="163.6" y="101">C806</text>
<text x="254.3" y="101">C807</text>
<text x="65.8" y="102.8">100nF</text>
<text x="74.7" y="106.3">MIC800</text>
<text x="163.6" y="102.8">100nF</text>
<text x="172.5" y="106.3">MIC801</text>
<text x="254.3" y="102.8">100nF</text>
<text x="263.2" y="106.3">MIC802</text>
<text x="21.3" y="111.7">R806</text>
<text x="39.1" y="111.7">0R</text>
<text x="74.7" y="108.1">SPH6611LR5H-1</text>
<text x="115.6" y="111.7">R808</text>
<text x="133.4" y="111.7">0R</text>
<text x="172.5" y="108.1">SPH6611LR5H-1</text>
<text x="209.8" y="111.7">R810</text>
<text x="227.6" y="111.7">0R</text>
<text x="263.2" y="108.1">SPH6611LR5H-1</text>
<text x="21.3" y="120.6">R807</text>
<text x="39.1" y="120.6">0R</text>
<text x="43.4" y="124.1">100pF</text>
<text x="44.1" y="122.3">C805</text>
<text x="62.2" y="125.9">ED800</text>
<text x="115.6" y="120.6">R809</text>
<text x="133.4" y="120.6">0R</text>
<text x="141.2" y="125.9">100pF</text>
<text x="141.9" y="124.1">C819</text>
<text x="160" y="125.9">ED801</text>
<text x="209.8" y="120.6">R811</text>
<text x="227.6" y="120.6">0R</text>
<text x="231.9" y="125.9">100pF</text>
<text x="232.6" y="124.1">C821</text>
<text x="250.7" y="125.9">ED802</text>
<text x="62.2" y="127.7">ESD5471X</text>
<text x="160" y="127.7">ESD5471X</text>
<text x="250.7" y="127.7">ESD5471X</text>
<text x="65.8" y="145.5">C808</text>
<text x="65.8" y="147.2">100nF</text>
<text x="160" y="145.5">C824</text>
<text x="160" y="147.2">100nF</text>
<text x="254.3" y="145.5">C825</text>
<text x="254.3" y="147.2">100nF</text>
<text x="74.7" y="150.8">MIC803</text>
<text x="74.7" y="152.6">SPH6611LR5H-1</text>
<text x="172.5" y="150.8">MIC804</text>
<text x="172.5" y="152.6">SPH6611LR5H-1</text>
<text x="263.2" y="150.8">MIC805</text>
<text x="263.2" y="152.6">SPH6611LR5H-1</text>
<text x="21.3" y="156.1">R802</text>
<text x="39.1" y="156.1">0R</text>
<text x="115.6" y="156.1">R804</text>
<text x="133.4" y="156.1">0R</text>
<text x="209.8" y="156.1">R800</text>
<text x="227.6" y="156.1">0R</text>
<text x="21.3" y="165">R803</text>
<text x="39.1" y="165">0R</text>
<text x="115.6" y="165">R805</text>
<text x="133.4" y="165">0R</text>
<text x="209.8" y="165">R801</text>
<text x="227.6" y="165">0R</text>
<text x="43.4" y="170.3">100pF</text>
<text x="44.1" y="168.6">C823</text>
<text x="62.2" y="170.3">ED805</text>
<text x="62.2" y="172.1">ESD5471X</text>
<text x="137.6" y="170.3">100pF</text>
<text x="138.4" y="168.6">C834</text>
<text x="156.5" y="170.3">ED804</text>
<text x="156.5" y="172.1">ESD5471X</text>
<text x="231.9" y="170.3">100pF</text>
<text x="232.6" y="168.6">C836</text>
<text x="250.7" y="172.1">ED803</text>
<text x="250.7" y="173.9">ESD5471X</text>
<text x="133.4" y="189.9">R812</text>
<text x="149.4" y="189.9">2R</text>
<text x="135.1" y="193.5">C830</text>
<text x="147.6" y="193.5">1nF</text>
</g>
<g font-size="1.6" fill="#004080">
<text x="75.6" y="112.7">VDD</text>
<text x="173.4" y="112.7">VDD</text>
<text x="264.1" y="112.7">VDD</text>
<text x="75.6" y="116.3">OUT</text>
<text x="75.6" y="119.8">TP</text>
<text x="173.4" y="116.3">OUT</text>
<text x="173.4" y="119.8">TP</text>
<text x="264.1" y="116.3">OUT</text>
<text x="264.1" y="119.8">TP</text>
<text x="75.6" y="121.6">GND1</text>
<text x="75.6" y="123.4">GND2</text>
<text x="173.4" y="121.6">GND1</text>
<text x="173.4" y="123.4">GND2</text>
<text x="264.1" y="121.6">GND1</text>
<text x="264.1" y="123.4">GND2</text>
<text x="75.6" y="157.2">VDD</text>
<text x="75.6" y="160.7">OUT</text>
<text x="173.4" y="157.2">VDD</text>
<text x="173.4" y="160.7">OUT</text>
<text x="264.1" y="157.2">VDD</text>
<text x="264.1" y="160.7">OUT</text>
<text x="75.6" y="166.1">GND1</text>
<text x="75.6" y="167.9">GND2</text>
<text x="75.6" y="164.3">TP</text>
<text x="173.4" y="166.1">GND1</text>
<text x="173.4" y="167.9">GND2</text>
<text x="173.4" y="164.3">TP</text>
<text x="264.1" y="166.1">GND1</text>
<text x="264.1" y="167.9">GND2</text>
<text x="264.1" y="164.3">TP</text>
</g>
<g font-size="1.6" fill="#0f0">
<text x="44.5" y="131.2">DNP</text>
<text x="142.2" y="133">DNP</text>
<text x="232.9" y="133">DNP</text>
<text x="44.5" y="177.5">DNP</text>
<text x="138.7" y="177.5">DNP</text>
<text x="232.9" y="177.5">DNP</text>
</g>
<g font-size="1.3">
<text x="30.8" y="1.3">5</text>
<text x="88.8" y="1.3">4</text>
<text x="146.9" y="1.3">3</text>
<text x="205" y="1.3">2</text>
<text x="263.1" y="1.3">1</text>
<text x=".5" y="28.4">D</text>
<text x="292.6" y="28.4">D</text>
<text x=".5" y="79.5">C</text>
<text x="292.6" y="79.5">C</text>
<text x=".5" y="130.6">B</text>
<text x="292.6" y="130.6">B</text>
<text x=".5" y="181.7">A</text>
<text x="292.6" y="181.7">A</text>
<text x="30.8" y="207.4">5</text>
<text x="88.8" y="207.4">4</text>
<text x="146.9" y="207.4">3</text>
<text x="205" y="207.4">2</text>
<text x="263.1" y="207.4">1</text>
</g>
<g font-size="1.2">
<text x="241.6" y="202.6">Date:</text>
<text x="251.2" y="202.6">Tuesday, July 03, 2018</text>
<text x="277.2" y="202.6">Rev:</text>
<text x="283.2" y="202.6">V1.1</text>
<text x="241.6" y="205.1">Designed by:</text>
<text x="251.4" y="205.1">Louis.Weng</text>
<text x="277" y="205.1">Sheet:</text>
<text x="283.7" y="205.1">7</text>
<text x="286" y="205.1">of</text>
<text x="288" y="205.1">10</text>
</g>
</svg>
